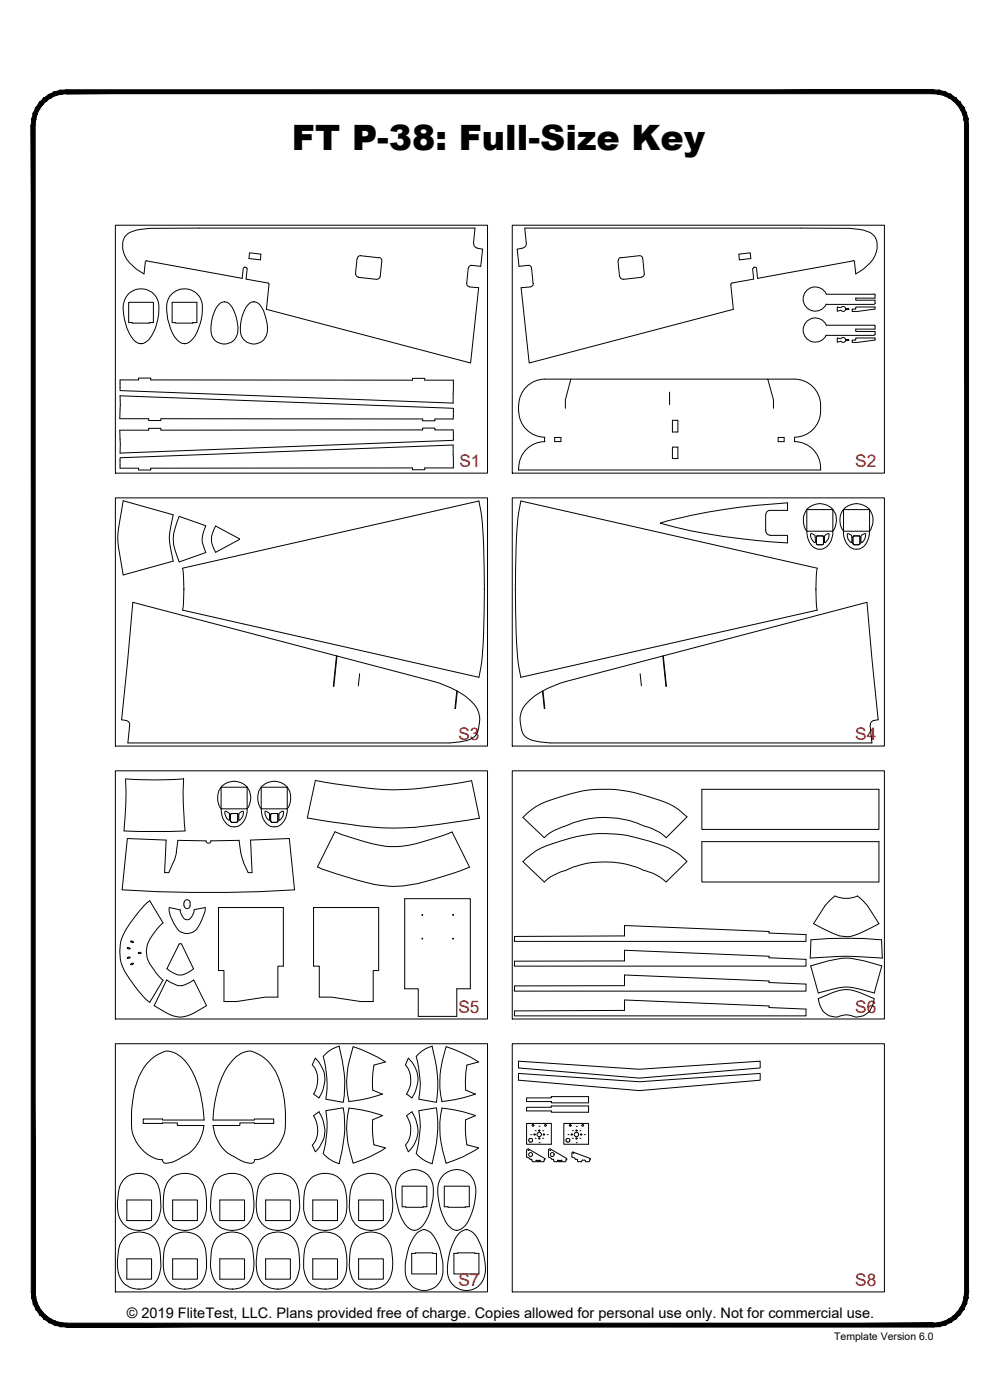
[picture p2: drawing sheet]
<svg xmlns="http://www.w3.org/2000/svg" width="190mm" height="267mm" viewBox="0 0 190 267" stroke-linecap="round" stroke-linejoin="round" font-family="sans-serif">
<!-- layer: 22 TILED -->
<g fill="#000" stroke="#000" stroke-width=".19">
<path d="M11.5 17.2l1.2-.1v.8zM11.5 17.2l.2 .7h1zM10.4 17.5l1.1-.3 .2 .7zM10.4 17.5l.2 .7 1.1-.3zM9.3 18l1.1-.5 .2 .7zM9.3 18l.4 .6 .9-.4zM8.3 18.7l1-.7 .4 .6zM8.3 18.7l.5 .5 .9-.6zM8.3 18.7l.5 .5-1.3 .3zM7.5 19.5l.6 .5 .7-.8zM7.5 19.5l.6 .5-1.3 .5zM6.8 20.5l.7 .3 .6-.8zM6.8 20.5l.7 .3-1.1 .7zM6.4 21.5l.6 .3 .5-1zM6.4 21.5l.6 .3-.9 .9zM6.1 22.7l.7 .1 .2-1zM6.1 22.7l.7 .1-.8 1.1zM6.8 22.8l-.8 1.1h.7z"/>
<path d="M12.7 17.9h165.1v-.8zM12.7 17.1h165.1l-165.1 .8z"/>
<path d="M6 23.9l.7 222.2v-222.2zM6 23.9l.7 222.2h-.7z"/>
<path d="M184.4 22.7l.1 1.2h-.7zM183.7 22.8l.1 1.1 .6-1.2zM184.1 21.5l.3 1.2-.7 .1zM183.4 21.8l.3 1 .4-1.3zM183.6 20.5l.5 1-.7 .3zM183 20.8l.4 1 .2-1.3zM182.9 19.5l.7 1-.6 .3zM182.4 20l.6 .8-.1-1.3zM182.1 18.7l.8 .8-.5 .5zM182.1 18.7l-.5 .5 .8 .8zM181.1 18l1 .7-.5 .5zM181.1 18l-.3 .6 .8 .6zM180.1 17.5l1 .5-.3 .6zM180.1 17.5l-.3 .7 1 .4zM178.9 17.2l1.2 .3-.3 .7zM178.9 17.2l-.1 .7 1 .3zM177.8 17.1l1.1 .1-.1 .7zM177.8 17.1v.8h1z"/>
<path d="M6 246.1h.7l-.6 1.2zM6.7 246.1l-.6 1.2 .7-.2zM6.1 247.3l.7-.2-.4 1.3zM6.8 247.1l-.4 1.3 .6-.3zM6.4 248.4l.6-.3-.2 1.3zM7 248.1l-.2 1.3 .7-.3zM6.8 249.4l.7-.3v1.3zM7.5 249.1v1.3l.6-.5zM7.5 250.4l.6-.5 .2 1.3zM8.1 249.9l.2 1.3 .5-.5zM8.8 250.7l.5 1.2-1-.7zM8.8 250.7l.5 1.2 .4-.6zM9.7 251.3l.7 1.1-1.1-.5zM9.7 251.3l.7 1.1 .2-.7zM10.6 251.7l.9 1-1.1-.3zM10.6 251.7l.9 1 .2-.7zM11.7 252l1 .8-1.2-.1zM11.7 252l1 .8v-.7z"/>
<path d="M12.7 252.1v.7l165.1-.7zM12.7 252.8l165.1-.7v.7z"/>
<path d="M177.8 252.1l1.1 .6-1.1 .1zM177.8 252.1l1.1 .6-.1-.7zM178.8 252l1.3 .4-1.2 .3zM178.8 252l1.3 .4-.3-.7zM179.8 251.7l1.3 .2-1 .5zM179.8 251.7l1.3 .2-.3-.6zM180.8 251.3l1.3-.1-1 .7zM180.8 251.3l1.3-.1-.5-.5zM181.6 250.7l1.3-.3-.8 .8zM181.6 250.7l1.3-.3-.5-.5zM182.4 249.9l1.2-.5-.7 1zM183 249.1l-.6 .8 1.2-.5zM183 249.1l1.1-.7-.5 1zM183.4 248.1l-.4 1 1.1-.7zM183.4 248.1l1-.8-.3 1.1zM183.7 247.1l-.3 1 1-.8zM184.5 246.1l-.1 1.2-.7-.2zM183.8 246.1l-.1 1 .8-1z"/>
<path d="M183.8 23.9v222.2h.7zM183.8 23.9h.7v222.2z"/>
</g>
<g fill="none" stroke="#000" stroke-width=".19">
<path d="M22 42.9h70.9v47.2h-70.9zM24.5 57.6h4.7v3.9h-.8v.1l-3.9-.1zM24.5 56a3.4 3.4 0 0 1 4-.6 3.4 3.4 0 0 1 1.8 3.7 8.7 8.7 0 0 1-2.3 5.9 1.78 1.78 0 0 1-2.8-.7 10.2 10.2 0 0 1-1.6-6.5l.4-1.2zM27.9 49.7l18.2 3.3 .2-1.8M28 49.7l-.3 .2M32.5 56.2a3.5 3.5 0 0 1 4.1-.9 3.5 3.5 0 0 1 1.9 3.8 7.8 7.8 0 0 1-2.5 6.1 2.14 2.14 0 0 1-2.9-1.2 9.9 9.9 0 0 1-1.2-6.6zM32.8 57.6h4.7v3.9h-.8v.1l-3.9-.1zM41.6 58.1a1.34 1.34 0 0 1 2.3 0 7.3 7.3 0 0 1 1.2 5.9 2.6 2.6 0 0 1-3.2 1.4 2.6 2.6 0 0 1-1.7-3l.3-2a5.9 5.9 0 0 1 1.1-2.3zM46.4 51.1l.3-.2 .4 .2-.2 2.1 4.3 .8-.4 4.9 38.8 10.2 1.6-14.3-1.8-.1M47.2 58.1a1.49 1.49 0 0 1 1.5-.6 1.49 1.49 0 0 1 1.2 1.1 6.9 6.9 0 0 1 .8 5.4 2.6 2.6 0 0 1-3.2 1.4 2.6 2.6 0 0 1-1.7-3l.3-2a5.9 5.9 0 0 1 1.1-2.3zM47.5 48.2l2.2 .2-.1 1.1-2.2-.2zM67.8 52.1l.2 .6 .3 .1"/>
<path d="M68 49.3l-.3 2.9M68.2 52.8l3.6 .4M72.2 49.1l-3.5-.4-.5 .2-.1 .3M72.2 49.1l.3 .1 .2 .5M72.7 49.8l-.3 2.9-.1 .2-.5 .3M88.9 54l.2 .5 .3 .1M89.2 51l-.3 3M90.2 46.4l.3-3h-52.6l-10.2 .2a5.1 5.1 0 0 0-4 1.6 4.6 4.6 0 0 0 1.6 5.4l.6 .6 1.5 1 .3-2.3M90.2 46.4a.77 .77 0 0 0 .7 .8M90.8 47.3l1.1 .2-.3 3.2-1.7-.2-.5 .3-.1 .3M97.6 42.9h70.9v47.2h-70.9zM99.6 47.3l-1.1 .2 .4 3.2 1.7-.2 .5 .3 .5 3.2"/>
<path d="M99.6 47.2a.78 .78 0 0 0 .7-.8l-.3-3h52.6l10.2 .2a5.1 5.1 0 0 1 3.9 1.6 4.6 4.6 0 0 1-1.5 5.4l-.7 .6-1.5 1-.2-2.3M101.6 54l-.2 .5-.3 .1M117.7 49.8l.3 2.9M118.1 52.7l.1 .2 .5 .3M118.3 49.1l-.3 .1-.2 .5M121.8 48.7l-3.5 .4M121.8 48.7l.5 .2 .1 .3M122.2 52.8l-3.5 .4M122.4 49.3l.3 2.9M122.7 52.1l-.2 .6-.3 .1M139.2 54.2l.5 4.7-38.9 10.2-1.5-14.3 1.8-.1M139.4 53.9l-.1 .3"/>
<path d="M140.7 48.4l2.2-.2 .1 1.1-2.2 .2zM143.4 51.2l.2 2-4.2 .7M143.7 50.9l-.3 .3M143.8 50.9h-.2M143.8 50.9l.3 .2M157.4 58h9.1M157.4 56.1h9.1M157.4 56a2.31 2.31 0 0 0-3.5-.8 2.31 2.31 0 0 0 0 3.6 2.31 2.31 0 0 0 3.5-.9M160.1 58.6l-.6-.1v.8l.6-.2M160.2 58.6l.5-.2 .4 .3M161 58.8h.7v.2h-.7M161.1 58.9a.47 .47 0 0 1-.4 .4 .47 .47 0 0 1-.5-.2"/>
<path d="M162.3 58.9h.7v-.4h3.7v.4l-3.3 .4h-1.1zM162.5 49.7l.3 .2M162.5 49.7l-18.2 3.3-.2-1.8M166.5 56l.2 .2M166.7 56.2v.6h-3.7v.4h3.7v.5M166.7 57.7l-.2 .2M22.9 75.4l63.5 2.4v1.4l-.1 .6h-3.4v.4h-2.4v-.4h-49.8v.3h-2.4v-.3h-5.5zM22.9 72.4h3.5v-.4h2.3v.4h49.9v-.3h2.3v.3h5.5l-.1 4.4-63.4-2.4zM98.8 77.2v1.1M98.8 78.3a5 5 0 0 0 5 5M103.8 72.2h47.5M103.8 72.2a5 5 0 0 0-5 5"/>
<path d="M108.7 72.2l-1 3.9v1.7M127.6 74.7v2.4M146.3 72.2l1 3.9v1.7M151.3 72.2a5 5 0 0 1 5 5M156.3 78.3a5 5 0 0 1-5 5M156.3 77.2v1.1M157.4 62h9.1l.2 .2M157.4 63.9h9.1M157.4 61.9a2.31 2.31 0 0 0-3.5-.8 2.31 2.31 0 0 0 0 3.6 2.31 2.31 0 0 0 3.5-.9M160.1 64.5l-.6-.1v.8l.6-.2M160.2 64.5l.5-.2 .4 .3M161 64.7h.7v.2h-.7"/>
<path d="M161.1 64.9a.47 .47 0 0 1-.4 .3 .47 .47 0 0 1-.5-.2M162.3 64.8h.7v-.4h3.7v.4l-3.3 .4h-1.1zM166.7 62.2v.5h-3.7v.4h3.7v.5M166.7 63.6l-.2 .2M22 94.8h70.9v47.3h-70.9zM22.8 81.9h5.5v-.3h2.4v.3h49.8v-.3h2.4v.3h3.4l.1 2-63.5 2.4zM22.9 87.2l63.4-2.4 .1 4.3h-5.5v.4h-2.3v-.4l-49.9 .1v.3h-2.3v-.3h-3.5zM23.5 95.4l9.5 2.7-.8 4.4 .8 4.4-9.5 2.6a41.9 41.9 0 0 1-1.1-7 43 43 0 0 1 1.1-7.1zM34.1 98.4l5.1 1.8a5 5 0 0 0 0 5.1l-5.1 1.8-.4-1.1a7.6 7.6 0 0 1 0-6.6zM97.6 94.8h70.9v47.3h-70.9zM98.8 89.1v.4h57.5v-.4M99.2 95.4l56.5 12.8a32.3 32.3 0 0 0 0 8l-56.5 12.8-.4-2a168.6 168.6 0 0 1 0-29.5z"/>
<path d="M103.7 83.3v.8M103.8 84.1a5 5 0 0 0-5 5M105.7 83.3h1.2v.8h-1.2zM128.1 80.1h1v2.2h-1zM128.1 85.2h1v2.2h-1zM145.9 98v3.2M146.7 97.2h3.3v-1.4a115.3 115.3 0 0 0-24.2 3.9 112.2 112.2 0 0 0 24.2 3.7v-1.4h-3.3M146.7 97.2a.77 .77 0 0 0-.8 .8M148.2 83.3h1.2v.8h-1.2zM151.4 83.3l-.1 .8a5 5 0 0 1 5 5M153.7 97.1h5v4.1h-5zM153.7 97a3.2 3.2 0 0 1 4.6-.3 3.2 3.2 0 0 1 .4 4.5 3.4 3.4 0 0 1-1.9 3.4 2.46 2.46 0 0 1-3-2.2 2.74 2.74 0 0 0-.6-2 3.5 3.5 0 0 1 .5-3.4z"/>
<path d="M160.7 97.1h5v4.1h-5zM160.7 97a3.2 3.2 0 0 1 4.6-.3 3.2 3.2 0 0 1 .4 4.5 3.3 3.3 0 0 1-2 3.4 2.5 2.5 0 0 1-2.9-2.2l-.1-1.2a3.5 3.5 0 0 1 0-4.2zM34.8 108.2l56.4-12.8 .4 2.1a168.6 168.6 0 0 1 0 29.5l-.4 2-56.4-12.8a32.3 32.3 0 0 0 0-8zM45.6 102.6l-4.5-2.4a4.4 4.4 0 0 0 0 5l4.5-2.4M45.6 102.6v.2M145.9 101.2a.77 .77 0 0 0 .8 .7M154.4 101.7h.3l.6 .3v1.3h-.2a1.97 1.97 0 0 1-.7-1.6zM155.5 102.3l.2-.2h1l.2 .2M155.5 103.6l.2 .1M155.5 102.3v1.3M155.7 103.8h1M156.9 103.6l-.2 .1"/>
<path d="M156.9 102.3v1.3M157.1 102l.5-.3h.3a1.5 1.5 0 0 1-.8 1.7zM161.4 101.7l.7 .2 .2 .2-.1 1.3a1.5 1.5 0 0 1-.8-1.7zM162.5 102.3v1.3M162.5 102.3l.2-.2h.9l.2 .2M162.5 103.6l.2 .1M162.7 103.8h.9M163.8 103.6l-.2 .1M163.8 102.3v1.3M164.1 102l.7-.4a1.46 1.46 0 0 1-.7 1.8zM24.7 138.1a.77 .77 0 0 0-.6-.8l-.9-.2 2.1-22.4 58.5 15.5 3.2 1.4-.3 3.3 .1 .1 .3-3.3a7.2 7.2 0 0 1 4.2 4.5 5.6 5.6 0 0 1-.9 4.1l-1.3 .7-3.4 .5h-61.3l.3-3.3M64.1 125l-.6 5.7h.1l.6-5.7"/>
<path d="M68.5 128.3l-.2 2.4M121.9 128.3l.3 2.4M126.3 125l.6 5.7h.1l-.6-5.7M166.4 137.3l.9-.2-2.1-22.4-58.5 15.5-3.3 1.4 .4 3.3-.1 .1-.4-3.3a7.2 7.2 0 0 0-4.1 4.5 5.6 5.6 0 0 0 .9 4.1l1.3 .7 3.4 .5h61.3l-.3-3.3M166.4 137.3a.77 .77 0 0 0-.6 .8M22 146.8h70.9v47.3h-70.9zM23.9 148.4l5.5 .2 5.6-.2-.1 4.9 .4 5-3 .1-8.7-.1 .1-1.2a56.8 56.8 0 0 0 .2-8.7zM42.1 150h5v4.1h-5zM42.2 149.9a3.2 3.2 0 0 1 4.5-.3 3.2 3.2 0 0 1 .4 4.5 3.4 3.4 0 0 1-1.9 3.4 2.28 2.28 0 0 1-2.8-1.7l-.1-.5a2.74 2.74 0 0 0-.6-2 3.5 3.5 0 0 1 .5-3.4zM42.9 154.6h.3l.5 .3v1.4a1.45 1.45 0 0 1-.8-1.7zM43.9 155.2v1.3M44 156.4l.1 .2"/>
<path d="M44.1 155h1.1l.1 1.5-.2 .1M44.1 156.7h1M44.1 155l-.1 .1M45.5 154.9l.5-.3h.3a1.5 1.5 0 0 1-.8 1.7zM49.8 150h4.9v4.1h-4.9zM49.8 149.9a3.2 3.2 0 0 1 4.5-.3 3.2 3.2 0 0 1 .4 4.5 3.4 3.4 0 0 1-1.9 3.4 2.28 2.28 0 0 1-2.7-1.7l-.2-.5a2.74 2.74 0 0 0-.6-2 3.5 3.5 0 0 1 .5-3.4zM50.5 154.6h.3l.5 .3v1.4a1.45 1.45 0 0 1-.8-1.7zM51.5 155.2v1.3M51.6 156.4l.2 .2M51.7 155h1M51.7 156.7h1M51.8 155l-.2 .1"/>
<path d="M52.8 155l.1 .1v1.4l-.1 .1M53.2 154.9l.5-.3h.3a1.5 1.5 0 0 1-.9 1.7zM60.1 148.7a82.5 82.5 0 0 0 16.7 1.7l3.8-.3 9.2-1.4 1.5 7.2a90.7 90.7 0 0 1-18.4 1.8l-4.1-.3-10.3-1.6zM63.8 158.4a33.2 33.2 0 0 0 11.2 2.9 16.5 16.5 0 0 0 5.6-1l5.5-1.8 3.3 6.7a46.4 46.4 0 0 1-13.5 3.6h-1.9a49.8 49.8 0 0 1-13.5-3.7zM97.6 146.8h70.9v47.3h-70.9zM99.6 155.7a11.5 11.5 0 0 1 5.3-3.3 27.1 27.1 0 0 1 20.6 0 11.8 11.8 0 0 1 5.4 3.2l-4 4a11.5 11.5 0 0 0-4.8-2.5 17.9 17.9 0 0 0-14.4 .3l-1.4 .5a6.7 6.7 0 0 0-2.6 1.7zM133.7 150.4h33.7v7.6h-33.7zM24.9 179.3h.3l.2 .2h-.3zM27.9 172l.6-.4 2.6 4.2a9.8 9.8 0 0 0-3.1 4.7 4.4 4.4 0 0 0 1 3.7l.9 1.4 1.2 1.1-2.6 4.2a21.4 21.4 0 0 1-5.4-7.5 8.3 8.3 0 0 1 1.7-7.5l1.7-2.3zM32.2 172.9l2.1 .4v.2a1.61 1.61 0 0 0 1.7 1.7l.6-.7 .4-1.2 2.1-.4a8.6 8.6 0 0 1-1.9 4.4 2.4 2.4 0 0 1-3.6-.6l-1.2-2.2-.2-1.2zM33 164.2l-.9 2h-.7l.3-6.2-7.4-.3-1 9.8a261.2 261.2 0 0 0 32.8 0l-1-9.8-7.4 .3 .3 6.2h-.7l-1-2M33.6 162.3l.3-2.2h5.3a.47 .47 0 0 0 .5 .5 .47 .47 0 0 0 .5-.5h5.3l.3 2.2 .6 1.9"/>
<path d="M33.6 162.3l-.5 1.9M34.1 179.8h.5l2.3 4.7-.6 .5a3.4 3.4 0 0 1-2.3 .7l-1-.4-1.2-.8zM35 172v.5M35.1 172a.57 .57 0 0 1 .5-.6 .57 .57 0 0 1 .6 .6v.5M35.1 172.5a.57 .57 0 0 0 .5 .6 .57 .57 0 0 0 .6-.6M41.6 172.9h12.4v11.1h-1.1v6h-2.3l-5.6 .8h-2.3v-5.9h-1.1zM59.7 172.9h12.4v12h-1v5.9h-2.4l-5.5-.8h-2.4v-6h-1.1zM77.1 171.2h12.5v17.2h-2.6v5.2h-7.3v-5.2h-2.6zM98 178.4l21-.1v-2l27.5 1.1v.3l7 .3v1.3h-55.5zM99.6 164.2a11.5 11.5 0 0 1 5.3-3.4 26 26 0 0 1 18.6-.6 14.2 14.2 0 0 1 7.4 3.9l-4 3.9-.6-.5a9.2 9.2 0 0 0-3.9-1.8 17.9 17.9 0 0 0-14.7 .1l-1.4 .5a6.7 6.7 0 0 0-2.6 1.7zM133.7 160.3h33.7v7.7h-33.7zM154.5 179a76.1 76.1 0 0 1 13.4 0l.2 3.5-3.4-.2a55.3 55.3 0 0 0-10.4 .2z"/>
<path d="M158.1 171.5l1-.8a5.2 5.2 0 0 0 4.3 0l1.9 1.8 2.1 3.5-3 1.5a5.9 5.9 0 0 1-6.4 0l-3-1.5 2.2-3.5zM22 198.8h70.9v47.3h-70.9zM24.3 180.6l.3-.1 .2 .2-.3 .1zM24.3 182.4h.5l-.2 .2h-.2zM25 183.6l.4-.1-.2 .2-.2 .1zM26.4 181.5h.5l-.3 .2-.2-.1zM31.8 186.7l.5 .4a3.7 3.7 0 0 0 2.4 .7l1-.4 1.2-.7 2.4 4.9-1.1 .7a6.2 6.2 0 0 1-4.6 1.4 8.1 8.1 0 0 1-3-1.4l-1.2-.7zM64.6 199.3a24.5 24.5 0 0 1 .8 10.7l-3.3-.6a18.4 18.4 0 0 0-.5-8.2M64.6 199.3l-1.6 .7-1.4 1.2M82.3 199.3a25.5 25.5 0 0 1 .8 10.7l-3.3-.6a16.5 16.5 0 0 0-.5-8.2M82.3 199.3l-1.6 .7-1.4 1.2M97.6 198.8h70.9v47.3h-70.9z"/>
<path d="M98 192.6l21-.1v-2l27.5 1.1v.3l7 .3v1.3h-55.5zM98 187.8h21v-2.1l27.5 1.2v.3l7 .3v1.3h-55.5zM98 183.1h21v-2.1l27.5 1.2v.3l7 .3v1.2h-55.5zM154.4 184a20.4 20.4 0 0 1 7.7-1.4l2.6 .5 3.3 .9-1.5 5.2a15.6 15.6 0 0 0-6-1.1l-4.6 1.1zM155.9 190.2l2.6-1a6.2 6.2 0 0 1 5.5 0l2.5 1a3.6 3.6 0 0 1-2.1 3.3l-1.3 .3a4.1 4.1 0 0 0-3.7 0 3.5 3.5 0 0 1-3.5-3.6zM28.3 202.3a5.9 5.9 0 0 1 3.7-2.1 6.4 6.4 0 0 1 4.7 4 21.9 21.9 0 0 1 2.2 9.2h-7.9v-.2h-3.7v.8l6.5-.1v.5h5a7.2 7.2 0 0 1-4 6 4.9 4.9 0 0 1-3.5 1.2l-.2-.3-.1-.4a6.6 6.6 0 0 1-5.9-5.7 21.5 21.5 0 0 1 1.8-11l.9-1.3zM44.7 201.6a3.9 3.9 0 0 1 3.5-1.2 8.4 8.4 0 0 1 5.2 6 22.1 22.1 0 0 1 .8 9.5 6.6 6.6 0 0 1-5.7 5 .71 .71 0 0 1-.4 .7 .71 .71 0 0 1-.7 0 12.5 12.5 0 0 1-4.6-2.5 8.5 8.5 0 0 1-2.2-4.7h5.1v-.5l6.4 .1v-.8h-3.6v.2h-7.9a21.9 21.9 0 0 1 2.7-10.2zM60.1 201.6a5.7 5.7 0 0 1 .7 7.6l-1.1-.8a4.5 4.5 0 0 0-.2-5.5zM60.8 211.8a5.8 5.8 0 0 1-.7 7.6l-.6-1.3a4.5 4.5 0 0 0 .2-5.5M60.8 211.8l-1.1 .7M61.6 219.8a19 19 0 0 0 .5-8.2l3.3-.6a20.6 20.6 0 0 1-.2 8.1l-.6 2.6M61.6 219.8l1.4 1.2 1.6 .7"/>
<path d="M66.5 211.1a19 19 0 0 0 .8 10.5 23.9 23.9 0 0 0 6.1-2.9l-2.2-.6M66.5 211.1a26.2 26.2 0 0 1 6.4 1.4M72.9 208.5l-1.9-.9v-3.4l.2-1.3 2.2-.6a23.1 23.1 0 0 0-6.1-2.9 19 19 0 0 0-.8 10.5M72.9 212.5l-1.9 .8v2.8l.2 2M72.9 208.4a26.2 26.2 0 0 1-6.4 1.4M77.8 201.6a5.7 5.7 0 0 1 .7 7.6l-1.1-.8a4.6 4.6 0 0 0-.2-5.5zM78.5 211.8a5.6 5.6 0 0 1 0 6.8l-.7 .8-.6-1.3a4.6 4.6 0 0 0 .2-5.5M78.5 211.8l-1.1 .7M79.3 219.8a19 19 0 0 0 .5-8.2l3.3-.6a24 24 0 0 1-.8 10.7M79.3 219.8l1.4 1.2 1.6 .7M84.2 211.1a19 19 0 0 0 .8 10.5 23.2 23.2 0 0 0 6.2-2.9l-2.2-.6M84.2 211.1a26.2 26.2 0 0 1 6.4 1.4"/>
<path d="M90.6 208.5l-1.9-.9v-.6v-2.1l.3-2 2.2-.6-.8-.4a27.4 27.4 0 0 0-5.4-2.5 19 19 0 0 0-.8 10.5M90.6 212.5l-1.9 .8v2.8l.3 2M90.6 208.4a26.2 26.2 0 0 1-6.4 1.4M98.8 202.2l23 1.5 23-1.5v1.2l-23 2-23-2zM98.8 204.5l23 1.6 23-1.6v1.3l-23 2-23-2zM100.3 219.1v1.3l.7 .4M100.3 214h4.7v4h-4.7zM100.3 209.2h4.7v-.3h7.1v1.2h-7.1v-.3h-4.7zM100.3 210.9h4.7v-.2h7.1v1.2h-7.1v-.3h-4.7zM100.4 219.1l.1-.2h.2l3 1.8M100.6 219.2h.1M100.7 217.1v.2"/>
<path d="M100.8 217.3l.2 .2M101 217.6h.2M101.1 216.1h.1M101.2 216.9l-.4 .1v.1M101.2 216.9l.2 .1 .1 .3M101.5 217.3l-.3 .2M102 215.4h.1M102 216.8h.1M102.7 214.6h.1M102.7 217.7h.1M103.4 215.4h.1M103.4 216.8h.1"/>
<path d="M104.2 216.1h.1M104.5 219.1v1.3l.6 .5h.4l.1 .4h2.1l.2-.4h.1l-.1-.2M104.5 219.1l.1-.2h.2l3.1 1.8M104.7 219.2h.1M107.4 214h4.7v4h-4.7zM107.8 217.1v.2M107.9 217.3l.2 .2M108.1 217.6h.2M108.2 216.1h.1M108.3 216.9l-.4 .1v.1M108.3 216.9l.2 .1v.3M108.5 217.3l-.2 .2"/>
<path d="M108.9 219.6v.8l.7 .4M109 219.6l.2-.1 3.2 1.2M109 215.4h.1M109 216.8h.1M109.1 219.7h.1M109.8 214.6h.1M109.8 217.7h.1M110.5 215.4h.1M110.5 216.8h.1M111.3 216.1h.1M23.5 236a4.1 4.1 0 0 1 6.6 .8 10.9 10.9 0 0 1 0 6.7 4.1 4.1 0 0 1-4.8 1.9 4.1 4.1 0 0 1-2.9-4.2l.3-3.5 .3-.9zM23.5 224.8a4.3 4.3 0 0 1 6.1 0l.2 .4a10.2 10.2 0 0 1 .3 7.1 4.1 4.1 0 0 1-4.8 1.9 4.1 4.1 0 0 1-2.9-4.3l.3-3.3 .3-1z"/>
<path d="M24.2 239.8h4.7v3.9h-4.7zM24.2 228.6h4.7v3.9h-4.7zM32.2 236a4.1 4.1 0 0 1 6.6 .8 9.4 9.4 0 0 1-.2 7.1 4.2 4.2 0 0 1-4.8 1.5 4.2 4.2 0 0 1-2.7-4.2l.3-3.5zM32.2 224.8a4 4 0 0 1 4-1.2 3.8 3.8 0 0 1 3 3.5l.1 .9a6.8 6.8 0 0 1-1 5.1 4.2 4.2 0 0 1-4.7 1 4.2 4.2 0 0 1-2.5-4.2l.3-3.3 .3-1zM32.9 239.8h4.7v3.9h-4.7zM32.9 228.6h4.7v3.9h-4.7zM41.2 236a4.1 4.1 0 0 1 6.6 .8 10 10 0 0 1 0 6.7 4.1 4.1 0 0 1-7.2 0 10.2 10.2 0 0 1 .3-7.1zM41.5 224.5a4.3 4.3 0 0 1 5.8 .3l.2 .4a9.4 9.4 0 0 1 .8 5.7 4.1 4.1 0 0 1-4.3 3.5 4.1 4.1 0 0 1-3.9-4 9.1 9.1 0 0 1 .8-5.2zM41.9 239.8h4.7v3.9h-4.7zM41.9 228.6h4.7v3.9h-4.7zM49.9 236a4.1 4.1 0 0 1 6.6 .8 10.9 10.9 0 0 1 .1 6.7 4.1 4.1 0 0 1-4.8 1.9 4.1 4.1 0 0 1-3-4.2l.3-3.5 .3-.9zM49.9 224.8a4.3 4.3 0 0 1 6.1 0l.3 .4a10.2 10.2 0 0 1 .3 7.1 4.1 4.1 0 0 1-4.9 1.9 4.1 4.1 0 0 1-2.9-4.3l.3-3.3 .3-1z"/>
<path d="M50.6 239.8h4.7v3.9h-4.7zM50.6 228.6h4.7v3.9h-4.7zM59.2 235.6a4.1 4.1 0 0 1 6.5 1.7 9 9 0 0 1-.4 6.6 4.2 4.2 0 0 1-6.7 0 7.6 7.6 0 0 1-.7-4.7l.2-1.5 .3-.9zM59.2 224.5a4.2 4.2 0 0 1 6.1 .7 9.8 9.8 0 0 1 .2 7.1 4.1 4.1 0 0 1-3.8 2.1 4.1 4.1 0 0 1-3.5-2.5 10.4 10.4 0 0 1 .4-6.7zM59.6 239.8h4.7v3.9h-4.7zM59.6 228.6h4.7v3.9h-4.7zM67.6 236a4.1 4.1 0 0 1 6.6 .8 10 10 0 0 1 .1 6.7 4.1 4.1 0 0 1-7.2 0 10.2 10.2 0 0 1 .3-7.1zM67.6 224.8a4.3 4.3 0 0 1 6.1 0l.3 .4a9.4 9.4 0 0 1 .7 5.7 4.1 4.1 0 0 1-3.3 3.5 4.1 4.1 0 0 1-4.3-2.1 10.2 10.2 0 0 1 .3-7.1zM68.3 239.8h4.7v3.9h-4.7zM68.3 228.6h4.7v3.9h-4.7zM76.4 223.8a3.7 3.7 0 0 1 4.4-.5 3.7 3.7 0 0 1 1.8 4.1 10.1 10.1 0 0 1-2.4 6.4 1.74 1.74 0 0 1-2.8-.3 11.4 11.4 0 0 1-1.9-8l.4-.9zM76.6 226h4.7v3.9h-.7v.1l-4-.1z"/>
<path d="M78.4 238.8h.8v-.1l3.9 .1v3.9h-4.7zM79.5 234.8a1.78 1.78 0 0 1 2.9 .3 11.2 11.2 0 0 1 1.8 8.1 3.6 3.6 0 0 1-3.9 2.6 3.6 3.6 0 0 1-3.1-3.6 10.6 10.6 0 0 1 2.3-7.4zM84.5 223.8a3.6 3.6 0 0 1 3.9-.7 3.6 3.6 0 0 1 2.2 3.3 12 12 0 0 1-2 7.1 1.86 1.86 0 0 1-3.2 0 11.4 11.4 0 0 1-1.9-8 3.2 3.2 0 0 1 1-1.7zM84.6 226h4.8v3.9h-.7v.1l-4.1-.1zM86.5 238.8h.7v-.1l4 .1v3.9h-4.7zM87.3 235.1a1.86 1.86 0 0 1 3.1 0 10.9 10.9 0 0 1 1.9 8.1 3.6 3.6 0 0 1-4 2.6 3.6 3.6 0 0 1-3.1-3.6 11.7 11.7 0 0 1 2.1-7.1zM102.1 221.1h.7M102.2 221v.2h.6M102.9 221v.2M103.8 220.7v.2h-.1l-.1 .4h-2.1l-.2-.4h-.3M106.3 221.1h.7M106.3 221v.2"/>
<path d="M107 221v.2h-.7M112.4 220.7h.1M112.5 220.8l-.3 .5h-.6l-.2-.3h-.5l-.1 .3h-.7l-.1-.4h-.4"/>
<circle cx="80.4" cy="178.8" r=".07"/>
<circle cx="80.4" cy="174.3" r=".07"/>
<circle cx="86.3" cy="178.8" r=".07"/>
<circle cx="86.3" cy="174.3" r=".07"/>
<circle cx="101.1" cy="219.9" r=".37"/>
<circle cx="101.5" cy="214.4" r=".17"/>
<circle cx="101.8" cy="216.1" r=".12"/>
<circle cx="102.7" cy="216.1" r=".42"/>
<circle cx="102.7" cy="215.4" r=".12"/>
<circle cx="102.7" cy="216.9" r=".12"/>
<circle cx="103.6" cy="216.1" r=".12"/>
<circle cx="103.9" cy="214.4" r=".17"/>
<circle cx="105.2" cy="219.9" r=".37"/>
<circle cx="108.6" cy="214.4" r=".17"/>
<circle cx="108.9" cy="216.1" r=".12"/>
<circle cx="109.8" cy="216.1" r=".42"/>
<circle cx="109.8" cy="215.4" r=".12"/>
<circle cx="109.8" cy="216.9" r=".12"/>
<circle cx="110.7" cy="216.1" r=".12"/>
<circle cx="111" cy="214.4" r=".17"/>
</g>
<text font-size="6.7" x="55.6" y="28.7">FT P-38: Full-Size Key</text>
<g font-size="3.3" fill="#f00">
<text x="87.5" y="88.9">S1</text>
<text x="162.9" y="88.9">S2</text>
<text x="87.3" y="140.9">S3</text>
<text x="162.9" y="140.9">S4</text>
<text x="87.3" y="192.9">S5</text>
<text x="162.9" y="192.9">S6</text>
<text x="87.3" y="244.9">S7</text>
<text x="162.9" y="244.9">S8</text>
</g>
<text font-size="2.8" x="24.2" y="251.1">© 2019 FliteTest, LLC. Plans provided free of charge. Copies allowed for personal use only. Not for commercial use.</text>
<text font-size="2" x="158.9" y="255.3">Template Version 6.0</text>
</svg>
